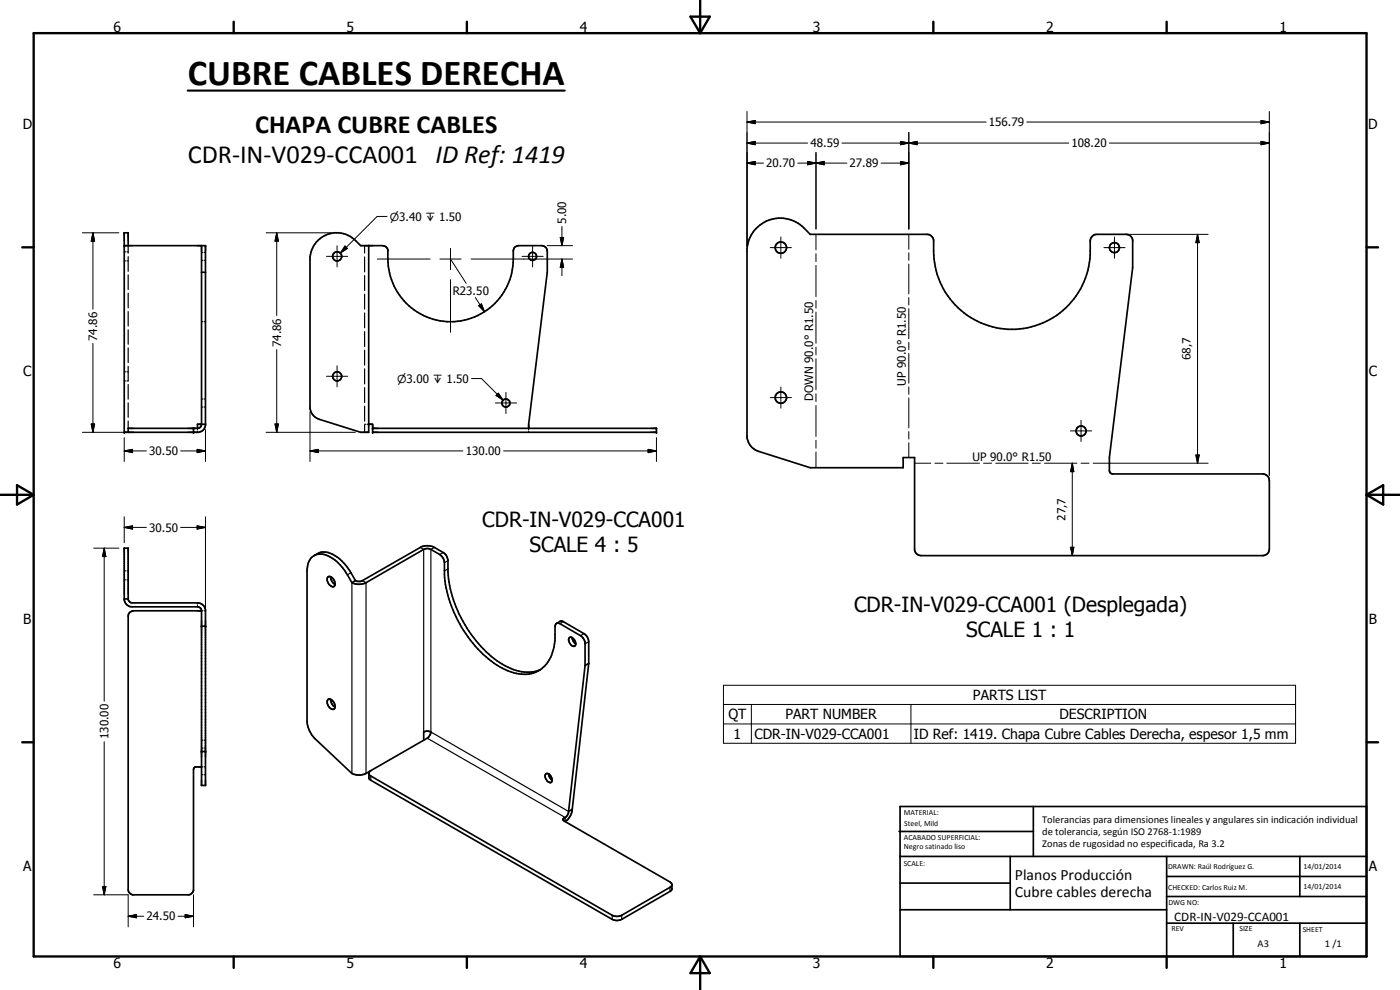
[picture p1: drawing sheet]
<svg xmlns="http://www.w3.org/2000/svg" width="420mm" height="297mm" viewBox="0 0 420 297" stroke-linecap="round" stroke-linejoin="round" font-family="sans-serif">
<g fill="none" stroke="#000" stroke-width=".51">
<path d="M37.3 73.7h24.4v54a2.39 2.39 0 0 1-2.1 2h-22.3v-59.9h1.2v3.9M60.5 73.7v53.6l-.5 1-.7 .2M110.6 73.7v56h-2.4l-12.4-3.9a4 4 0 0 1-2.8-3.3v-45.4a8 8 0 0 1 5.3-6.8 8 8 0 0 1 8.4 1.9l1.5 1.5h6.6a1.61 1.61 0 0 1 1.6 1.4 19 19 0 0 0 25 20.4 19.1 19.1 0 0 0 12.6-20.2 1.58 1.58 0 0 1 1.6-1.6h7a1.65 1.65 0 0 1 1.6 1.6v6.4l-5.5 46.8M226.9 68.6a10 10 0 0 1 14.3-.2l2 1.9h35l1 .3 .7 .7 .3 .7a24.5 24.5 0 0 0 4.9 17.7 23.5 23.5 0 0 0 25.6 8 23.5 23.5 0 0 0 16.5-21.2v-4.2a2 2 0 0 1 2-2h8.8a1.98 1.98 0 0 1 1.9 1.7v8.3l-7 57v3.9l.3 .6 .8 .4h45a2 2 0 0 1 1.9 2v20.5a2 2 0 0 1-1.9 2h-102.9a1.93 1.93 0 0 1-1.6-1.6v-27.8h-3.5v3h-27.8l-15.5-4.9a5.1 5.1 0 0 1-3.5-4.2v-56.5a10.2 10.2 0 0 1 2.7-6.1zM60.5 81.7h1.2M58.1 128.5v1.2M59.3 128.5h-20.8v1.2M61.7 127.3h-2.4v1.2M110.6 127.3h1.2v2.4h85.2v-1.2h-85.2M37.3 179.7h1.2M38.5 179.7v-15.2h-1.2v15.5a2.44 2.44 0 0 0 2.4 2.1h19.6l.7 .2 .5 1M38.5 179.7l.4 .9 .8 .3h19.9a2.52 2.52 0 0 1 2.1 2v52.8h-1.2v-52.4"/>
<path d="M94.3 166.7a5.5 5.5 0 0 1 7.3 .8l2.5 2.5 2.6 4.2M98.4 173.2a1.57 1.57 0 0 1 2.1 1.5l.1 .5a.81 .81 0 0 1-.6 .9 .81 .81 0 0 1-1-.5 2.05 2.05 0 0 1-.6-2.4zM99.3 173.1a2.59 2.59 0 0 0 1.3 2.2M105.6 174.8a4.9 4.9 0 0 0 4.2 0l17.9-10.2h1.1l3.1 1.8a3 3 0 0 1 1.5 2.4v3.5a37.1 37.1 0 0 0 16.6 27.8 12.1 12.1 0 0 0 11.4 1.2 11 11 0 0 0 5.2-9.9v-3.4a.9 .9 0 0 1 .4-1 .9 .9 0 0 1 1 .1l6.2 3.6a3.3 3.3 0 0 1 1.4 2.2v6.8M105.6 174.8a17.7 17.7 0 0 0-6.2-7.5 4.4 4.4 0 0 0-6.7 1.2l-.6 2.8v45.1a8.1 8.1 0 0 0 2.5 5.3l11 10.4a4.9 4.9 0 0 0 4.2 0l1.4-.8M106.7 174.2l.7 .3 1.2-.2 17.5-10a4.5 4.5 0 0 1 4.3 0l2.6 1.5a3 3 0 0 1 1.4 2.4 35.4 35.4 0 0 0 7.7 23.1 24.9 24.9 0 0 0 14.4 10.2 9.9 9.9 0 0 0 5.7-.6M106.7 174.2l-1.1 .6M60.5 183.3h-20.4a1.65 1.65 0 0 0-1.6 1.6v82a1.73 1.73 0 0 0 1.3 1.6h17l1.1-.8 .2-.5v-36.3l.4-.7 2-.1M60.5 187.9h1.2M167 187.1l1.2-.7h.4l6.6 3.7a3 3 0 0 1 1.5 2.4v6.6M171.7 191.3a2.3 2.3 0 0 0 1.1 1.9M171.7 191.3a.71 .71 0 0 0-.8 0 .71 .71 0 0 0-.2 .9 1.72 1.72 0 0 0 1.8 1.6l.3-.6"/>
<path d="M171.7 191.3l.8 .8 .3 1.1M175.6 199.7l-5 43.8M176.7 199.1l-5 43.7M176.7 199.1l-1.1 .6M98.4 210a1.31 1.31 0 0 1 1.9 .9 1.12 1.12 0 0 1 .3 1.1 1.12 1.12 0 0 1-.9 .8 2.27 2.27 0 0 1-1.3-2.8zM99.3 209.8a2.47 2.47 0 0 0 1.3 2.3M60.5 225.5h1.2M110.7 232.2l.3 .5 72.7 41.9a3.2 3.2 0 0 0 2.9 0l14.5-8.4a.86 .86 0 0 0 .5-.8 .86 .86 0 0 0-.5-.8l-31.9-18.3-.3-.3 .2-.4a2.35 2.35 0 0 0 1.5-2.1M127.2 222.1v-2.5l.8-.2 1.3 .2a2.71 2.71 0 0 1-1.1 1.9l-17.2 9.9-.3 .5 .1 1.7 72.9 42.2a3.2 3.2 0 0 0 2.9 0l14.9-8.6 .2-1.8M164.7 232.2a2.3 2.3 0 0 0 1 1.9M164.7 232.2h-.8a1.74 1.74 0 0 0 1.5 2.5l.3-.6M164.7 232.2l.7 .8 .3 1.1"/>
<path d="M171.7 242.8a4.9 4.9 0 0 1-2.1 3.7M171.7 242.8l-1.1 .7M269.8 249.5h40.3M270.1 242h140v45h-140zM270.1 257h140M303.2 257v16M310.1 242v15M350.1 257v30M390.1 257v12M270.1 265h33.1M270.1 273h80M350.1 277h60"/>
<path d="M350.1 269h60M350.1 263h60M370.1 277v10M390.1 277v10"/>
<circle cx="101.2" cy="76.9" r="1.36"/>
<circle cx="159.8" cy="76.9" r="1.2"/>
<circle cx="234.4" cy="74.3" r="1.71"/>
<circle cx="334.5" cy="74.3" r="1.51"/>
<circle cx="101.2" cy="112.9" r="1.36"/>
<circle cx="234.4" cy="119.3" r="1.71"/>
<circle cx="151.8" cy="120.9" r="1.2"/>
<circle cx="324.5" cy="129.3" r="1.5"/>
</g>
<g fill="#000">
<circle cx="37.3" cy="73.7" r=".25"/>
<circle cx="37.3" cy="69.8" r=".25"/>
<circle cx="38.5" cy="69.8" r=".25"/>
<circle cx="110.6" cy="73.7" r=".25"/>
<circle cx="37.3" cy="129.7" r=".25"/>
<circle cx="58.1" cy="129.7" r=".25"/>
<circle cx="58.1" cy="128.5" r=".25"/>
<circle cx="110.6" cy="127.3" r=".25"/>
<circle cx="111.8" cy="129.7" r=".25"/>
<circle cx="111.8" cy="128.5" r=".25"/>
<circle cx="197" cy="128.5" r=".25"/>
<circle cx="197" cy="129.7" r=".25"/>
<circle cx="60.5" cy="187.9" r=".25"/>
<circle cx="61.7" cy="187.9" r=".25"/>
<circle cx="60.5" cy="225.5" r=".25"/>
<circle cx="61.7" cy="225.5" r=".25"/>
</g>
<g fill="none" stroke="#000" stroke-width=".35">
<path d="M37.3 75.6h.4M37.3 78.3h.4M38.1 75.6h.4M38.1 78.3h.4M38.5 73.7v2.2M38.5 77v4.4M60.5 75.7h.4M60.5 78.1h.4M61.3 75.7h.4M61.3 78.1h.4M109.4 73.7v2.2M109.4 77.1v4.5"/>
<path d="M38.5 82.5v4.4M38.5 88v4.4M38.5 93.5v4.3M38.5 98.9v4.4M60.5 96.5h.4M61.3 96.5h.4M109.4 82.7v4.5M109.4 88.3v4.5M109.4 93.9v4.4M109.4 99.5v4.5M37.3 111.5h.4M37.3 114.3h.4"/>
<path d="M38.1 111.5h.4M38.5 104.4v4.4M38.5 109.9v4.4h-.4M38.5 115.4v4.4M60.5 119.7h.4M61.3 119.7h.4M109.4 105.1v4.5M109.4 110.7v4.5M109.4 116.3v4.5M38.5 120.9v4.3M38.5 126.3v2.2M59.3 128.5v.4"/>
<path d="M59.3 129.3v.4M60.5 122.1h.4M61.3 122.1h.4M109.4 127.3h.4M109.4 121.9v4.5M109.4 127.5v2.2M110.2 127.3h.4M158.7 128.5v.4M158.7 129.3v.4M37.3 171.3h.4M37.3 174h.4M38.1 171.3h.4"/>
<path d="M38.1 174h.4M105.3 171.8l-1 .7M105.6 174.8v57.3M108.8 174.2l1 .6v57.3M126.1 164.3l1.1 .5v54.8M130.4 164.3l-1.1 .5v54.8l41.3 23.9M133 165.8l-1.1 .6M134.4 168.2l-1 .6M134.4 170.7l-1 .6M59.3 180.9v.4M59.3 181.7v.4M60.5 183.3h.4"/>
<path d="M61.3 183.3h.4M169.1 186.5l-1.1 .6M175.2 190.1l-1 .6M176.7 192.5l-1.1 .7M60.5 230.1h.4M60.5 232.5h.4M60.5 222.1h.4M60.5 224.5h.4M61.3 230.1h.4M61.3 232.5h.4M61.3 222.1h.4M61.3 224.5h.4"/>
<path d="M111.3 232.8v1.3M128.2 221.5l41.4 23.8v1.2M169.2 245.5v.8M183.7 274.6v1.2M186.6 274.6v1.2M201.1 266.2v1.3"/>
</g>
<g fill="none" stroke="#000" stroke-width=".3">
<path d="M224.2 36.6l2.4-.4v.9zM224.2 36.6h71.8M224.2 33.4v40.4M272.7 39.8v28.9M308.1 36.6h72.8M378.4 36.2l2.5 .4-2.5 .5zM380.9 33.4v109.2M224.2 42.9l2.4-.5v1zM224.2 48.9l2.4-.5v1zM224.2 42.9h18.2M224.2 48.9h4.9M239.4 48.9h14.8"/>
<path d="M242.3 48.4l2.6 .5-2.6 .5zM244.9 48.9l2.4-.5v1zM244.9 45.8v22.9M252.7 42.9h68M264.4 48.9h8.3M270.2 48.4l2.5 .5-2.5 .5zM270.2 42.4l2.5 .5-2.5 .5zM270.2 42.4l5 1v-1l-5 1zM272.7 42.9l2.5-.5v1zM332.9 42.9h48M378.4 42.4l2.5 .5-2.5 .5zM24.7 69.8h11"/>
<path d="M27.9 69.8l.5 2.5h-1zM27.9 69.8v23M79.9 69.8h19.5M83 69.8l.6 2.5h-1.1zM83 69.8v24.9M98 76.9h6.3M101.2 73.7v6.4M103.5 73.8l.8 .7-2.2 1.4zM113.2 77.7h15.9M116.2 64.9h-3l-11.1 11M132 77.7h6.4M135.2 74.5v6.4"/>
<path d="M135.2 77.7l4.7 7.3M141.4 77.7h18.3M156.7 76.9h6.3M159.8 73.7v6.4M159.9 77.7h11.9M164.2 73.7h7.6M168.1 71.2h1.1l-.6 2.5zM168.6 77.7l.6 2.5h-1.1zM168.6 67.9v5.8M168.6 77.7v5M231.2 74.3h6.3M234.3 71.1v6.4"/>
<path d="M244.9 70.3v4.7M244.9 76.1v2.4M244.9 79.6v9.4M272.7 70.3v4.5M272.7 75.9v2.2M272.7 79.2v9M331.3 74.3h6.3M334.5 71.1v6.4M338 70.3h24.6M359.4 70.3l.5 2.5h-1zM359.4 70.3v68.7M135.2 83.9v15.8"/>
<path d="M142.7 89.3l2.7 4.2M143.6 91.7l.9-.5 .9 2.3zM244.9 90.2v2.3M244.9 93.6v9.4M272.7 89.3v2.2M272.7 92.6v9M27.9 103v26.7M83 104.9v24.8M98 112.9h6.3M101.2 109.7v6.4M141.5 113.6h3l6.5 6.5M148.9 118.7l.7-.7 1.4 2.1z"/>
<path d="M149.6 118l1.4 2.1-2.1-1.4zM151.8 117.7v6.4M231.2 119.3h6.3M234.3 116.1v6.4M244.9 104.1v2.4M244.9 107.6v9.4M244.9 118.2v2.3M272.7 102.7v2.2M272.7 106v9M272.7 116.1v2.2M272.7 119.4v9M24.7 129.7h13.8"/>
<path d="M27.4 127.2h1l-.5 2.5zM37.3 135.3l2.5-.5v1zM37.3 135.3h6.6M37.3 131.3v7.2M54.2 135.3h7.5M59.2 134.8l2.5 .5-2.5 .5zM61.7 128.9v9.6M79.9 129.7h26.7M82.5 127.2h1.1l-.6 2.5zM93 135.3l2.5-.5v1zM93 135.3h45.9M93 123.6v14.9"/>
<path d="M148.7 120.9h6.3M151.1 135.3h45.9M194.5 134.8l2.5 .5-2.5 .5zM197 131.3v7.2M244.9 121.7v9.3M244.9 132.1v2.4M244.9 135.6v4.7M272.7 129.5v2.2M272.7 132.8v4.5M274.5 139h4.8M280.6 139h2.4M284.2 139h9.8"/>
<path d="M295.2 139h2.4M298.8 139h9.8M309.8 139h2.4M313.5 139h9.7M321.3 129.3h6.3M321.8 139l.5 2.5h-1zM321.8 139v27.7M324.4 139h2.4M324.4 126.1v6.4M328.1 139h34.5M358.9 136.5h1l-.5 2.5zM37.3 158.2l2.5-.4v.9z"/>
<path d="M37.3 155.1v7.8M37.3 158.2h6.6M54.2 158.2h7.5M59.2 157.8l2.5 .4-2.5 .5zM61.7 155.1v31.2M28.1 164.5h7.6M31.3 164.5l.5 2.5h-1zM31.3 164.5v45.9M321.3 164.2h1l-.5 2.5zM217.1 205.6h171.7v17.4h-171.7zM217.1 211.4h171.7M217.1 217.2h171.7"/>
<path d="M225.5 211.4v11.6M273.4 211.4v11.6M31.3 222.5v46M28.1 268.5h10.4v9.6M30.8 266h1l-.5 2.5zM38.5 274.9l2.5-.5v1zM38.5 274.9h4.6M53.4 274.9h4.7M55.6 274.4l2.5 .5-2.5 .5zM58.1 268.5v9.6"/>
</g>
<g fill="none" stroke="#000" stroke-width=".71">
<path d="M10.1 9.9h400v277.1h-400zM70.1 6.5v3.4M140.1 6.5v3.4M207.2 5h5.8l-2.9 4.9zM210.1 0v9.9M280.1 6.5v3.4M350.1 6.5v3.4M6.7 74.2h3.4M410.1 74.2h3.5M.1 148.5h10M5.1 145.6l5 2.9-5 2.9zM410.1 148.5h10"/>
<path d="M410.1 148.5l5-2.9v5.8zM6.7 222.7h3.4M410.1 222.7h3.5M70.1 287v3.4M140.1 287v3.4M210.1 287v10M210.1 287l2.9 5h-5.8zM280.1 287v3.4M350.1 287v3.4"/>
</g>
<g fill="#000">
<path d="M224.2 36.6l2.4-.4v.9zM378.4 36.2l2.5 .4-2.5 .5zM224.2 42.9l2.4-.5v1zM224.2 48.9l2.4-.5v1zM242.3 48.4l2.6 .5-2.6 .5zM244.9 48.9l2.4-.5v1zM270.2 48.4l2.5 .5-2.5 .5zM270.2 42.4l2.5 .5-2.5 .5zM272.7 42.9l2.5-.5v1zM378.4 42.4l2.5 .5-2.5 .5zM27.9 69.8l.5 2.5h-1zM83 69.8l.6 2.5h-1.1z"/>
<path d="M103.5 73.8l.8 .7-2.2 1.4zM168.1 71.2h1.1l-.6 2.5zM359.4 70.3l.5 2.5h-1zM143.6 91.7l.9-.5 .9 2.3zM168.6 77.7l.6 2.5h-1.1zM149.6 118l1.4 2.1-2.1-1.4zM27.4 127.2h1l-.5 2.5zM37.3 135.3l2.5-.5v1zM59.2 134.8l2.5 .5-2.5 .5zM82.5 127.2h1.1l-.6 2.5zM93 135.3l2.5-.5v1zM194.5 134.8l2.5 .5-2.5 .5z"/>
<path d="M358.9 136.5h1l-.5 2.5zM37.3 158.2l2.5-.4v.9zM59.2 157.8l2.5 .4-2.5 .5zM321.8 139l.5 2.5h-1zM31.3 164.5l.5 2.5h-1zM321.3 164.2h1l-.5 2.5zM30.8 266h1l-.5 2.5zM38.5 274.9l2.5-.5v1zM55.6 274.4l2.5 .5-2.5 .5z"/>
</g>
<path d="M56.3 27.2h113.2" fill="none" stroke="#000" stroke-width=".63"/>
<text font-size="11" x="56.3" y="25.6">CUBRE CABLES DERECHA</text>
<g font-size="7.9">
<text x="76.6" y="39.9">CHAPA CUBRE CABLES</text>
<text x="56.3" y="48.9">CDR-IN-V029-CCA001 ID Ref: 1419</text>
</g>
<g font-size="6.3">
<text x="144.7" y="158">CDR-IN-V029-CCA001</text>
<text x="158.9" y="165.5">SCALE 4 : 5</text>
<text x="256.4" y="183.7">CDR-IN-V029-CCA001 (Desplegada)</text>
<text x="289.9" y="191.3">SCALE 1 : 1</text>
</g>
<g font-size="4.7">
<text x="304.6" y="263.9">Planos Producción</text>
<text x="304.6" y="269.3">Cubre cables derecha</text>
</g>
<g font-size="4.2">
<text x="34" y="9.6">6</text>
<text x="104" y="9.6">5</text>
<text x="174" y="9.6">4</text>
<text x="244" y="9.6">3</text>
<text x="314" y="9.6">2</text>
<text x="384" y="9.6">1</text>
<text x="6.8" y="38.7">D</text>
<text x="410.6" y="38.7">D</text>
<text x="7" y="112.9">C</text>
<text x="410.8" y="112.9">C</text>
<text x="7" y="187.1">B</text>
<text x="410.8" y="187.1">B</text>
<text x="218.6" y="215.9">QT</text>
<text x="235.7" y="215.8">PART NUMBER</text>
<text x="292" y="210.1">PARTS LIST</text>
<text x="318" y="215.9">DESCRIPTION</text>
<text x="220.2" y="221.7">1</text>
<text x="226.4" y="221.7">CDR-IN-V029-CCA001</text>
<text x="274.3" y="221.7">ID Ref: 1419. Chapa Cubre Cables Derecha, espesor 1,5 mm</text>
<text x="7" y="261.4">A</text>
<text x="410.8" y="261.4">A</text>
<text x="34" y="290.4">6</text>
<text x="104" y="290.4">5</text>
<text x="174" y="290.4">4</text>
<text x="244" y="290.4">3</text>
<text x="314" y="290.4">2</text>
<text x="384" y="290.4">1</text>
</g>
<g font-size="3.9">
<text x="357.3" y="108.2" transform="rotate(-90 357.3 108.2)">68,7</text>
<text x="319.7" y="156.3" transform="rotate(-90 319.7 156.3)">27,7</text>
<text x="352.4" y="276.3">CDR-IN-V029-CCA001</text>
</g>
<g font-size="3.5">
<text x="296.8" y="37.9">156.79</text>
<text x="243.2" y="44.2">48.59</text>
<text x="321.6" y="44.2">108.20</text>
<text x="229.9" y="50.2">20.70</text>
<text x="255" y="50.2">27.89</text>
<text x="169.9" y="67.1" transform="rotate(-90 169.9 67.1)">5.00</text>
<text x="135.9" y="88.4">R23.50</text>
<text x="29.2" y="102.3" transform="rotate(-90 29.2 102.3)">74.86</text>
<text x="84.4" y="104.1" transform="rotate(-90 84.4 104.1)">74.86</text>
<text x="271.9" y="115.7" transform="rotate(-90 271.9 115.7)">UP 90.0° R1.50</text>
<text x="244" y="120.3" transform="rotate(-90 244 120.3)">DOWN 90.0° R1.50</text>
<text x="44.8" y="136.7">30.50</text>
<text x="139.8" y="136.7">130.00</text>
<text x="291.8" y="138.2">UP 90.0° R1.50</text>
<text x="44.8" y="159.6">30.50</text>
<text x="32.6" y="221.8" transform="rotate(-90 32.6 221.8)">130.00</text>
<text x="44" y="276.1">24.50</text>
</g>
<g font-size="3.3">
<text x="117" y="66.3">n3.40 x 1.50</text>
<text x="119.2" y="114.9">n3.00 x 1.50</text>
</g>
<g font-size="3.1">
<text x="312.7" y="246.8">Tolerancias para dimensiones lineales y angulares sin indicación individual</text>
<text x="312.7" y="250.4">de tolerancia, según ISO 2768-1:1989</text>
<text x="312.7" y="254">Zonas de rugosidad no especificada, Ra 3.2</text>
<text x="377.4" y="284.1">A3</text>
<text x="397.6" y="284.2">1 /1</text>
</g>
<g font-size="2.4">
<text x="271.2" y="244.4">MATERIAL:</text>
<text x="271.3" y="252">ACABADO SUPERFICIAL:</text>
<text x="271.4" y="247.9">Steel, Mild</text>
<text x="271.3" y="254.6">Negro satinado liso</text>
<text x="271.2" y="259.7">SCALE:</text>
<text x="350.6" y="260.8">DRAWN: Raúl Rodríguez G.</text>
<text x="391.2" y="260.6">14/01/2014</text>
<text x="350.6" y="267">CHECKED: Carlos Ruiz M.</text>
<text x="391.2" y="266.7">14/01/2014</text>
<text x="350.6" y="271.4">DWG NO:</text>
<text x="351.6" y="279.3">REV</text>
<text x="372" y="279.4">SIZE</text>
<text x="391" y="279.6">SHEET</text>
</g>
</svg>
